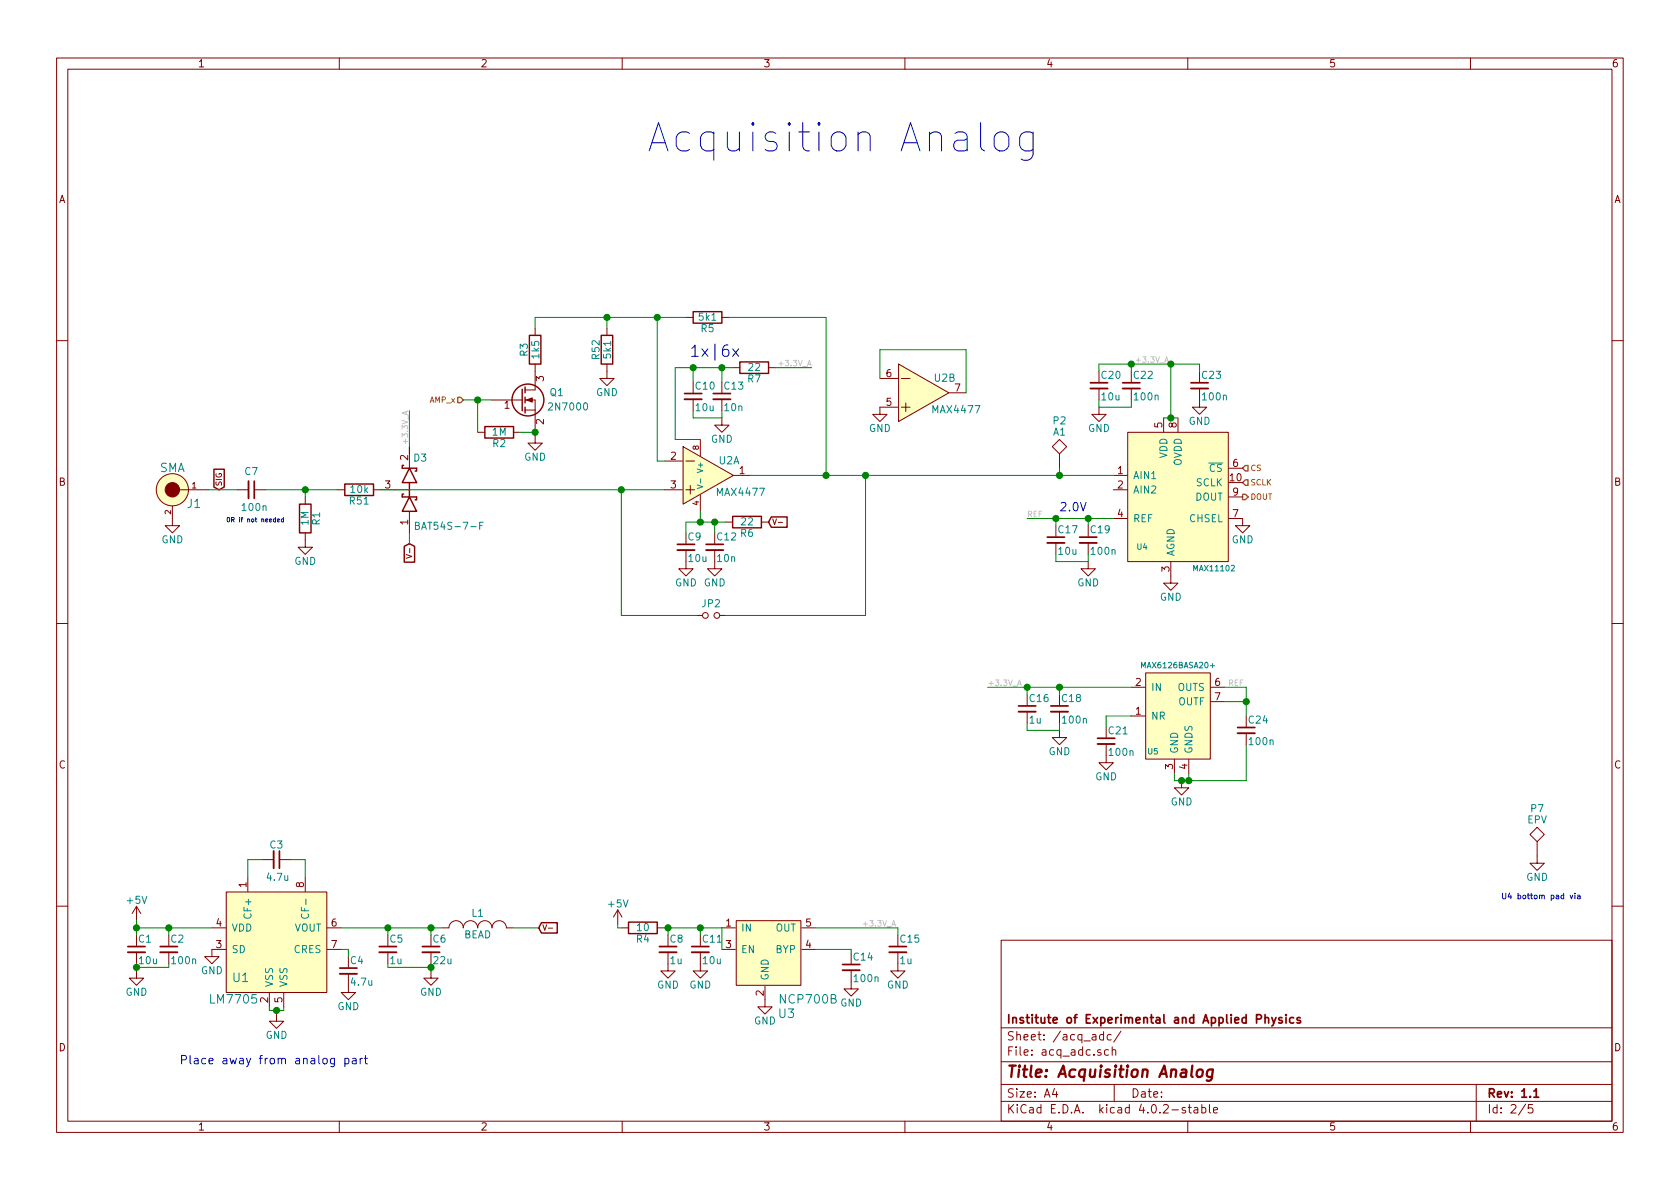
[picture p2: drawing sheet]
<svg xmlns="http://www.w3.org/2000/svg" width="297mm" height="210mm" viewBox="0 0 297 210" stroke-linecap="round" stroke-linejoin="round" font-family="sans-serif">
<g fill="none" stroke="#840000" stroke-width=".18">
<path d="M10 10.3h277v189.9h-277zM12 12.2h273v186.1h-273zM60 10.3v1.9M110 10.3v1.9M160 10.3v1.9M210 10.3v1.9M260 10.3v1.9M94.6 58v1.3M107.3 58v1.3M121.3 56.1h1.3M127.6 56.1h1.3M10 60.2h2"/>
<path d="M72.4 79v3.8M84.5 76.4h1.2M87 70.7h5.3M90.8 76.4h1.3M92.8 70.7h1.8v5.1M92.8 72.5h1.8M94.6 77.1v1.3h1.3l-1.3 1.2-1.3-1.2h1.3M94.6 64.4v4.6h-1.8M107.3 64.4v2.5h1.3l-1.3 1.3-1.3-1.3h1.3M120.8 79l8.9 5.1-8.9 5zM122.6 70.6v2M123.8 77.7v2.9"/>
<path d="M127.6 73.9v1.3h1.3l-1.3 1.2-1.2-1.2h1.2M127.6 70.6v2M129.5 65h1.3M135.9 65h1.3M155.6 66.9h3.2M158.8 72h-3.2v1.3h1.2l-1.2 1.2-1.3-1.2h1.3M158.9 64.4l8.9 5.1-8.9 5zM159.4 66.9h1.5M159.4 72h1.5M160.1 71.2v1.6M167.8 69.5h3M186.1 79l1.2-1.3 1.3 1.3-1.3 1.3z"/>
<path d="M194.3 72v1.3h1.3l-1.3 1.2-1.3-1.2h1.3M194.3 68.7v2M199.4 76.4h17.8v22.9h-17.8zM200 68.7v2M205.7 73.9v2.5M208.3 73.9v2.5M212.1 68.7v3.3h1.3l-1.3 1.3-1.3-1.3h1.3M285 60.2h2M30.5 89.5v3.5h1.2l-1.2 1.2-1.3-1.2h1.3M31.8 86.6h5M41.9 86.6h2M45.1 86.6h1.9"/>
<path d="M54 94.2v2.6h1.2l-1.2 1.2-1.3-1.2h1.3M54 87.9v1.2M59.7 86.6h1.3M66 86.6h6.4M71.8 98.1l1 .3-1 .3M72.4 90.4v3.8M72.4 97v.8M117.5 81.5h3.2M117.5 86.6h3.2M121.3 97.3v3.3h1.3l-1.3 1.2-1.3-1.2h1.3M121.3 81.5h1.5M121.3 86.6h1.5"/>
<path d="M122 85.8v1.6M123.8 87.5v2.9M126.4 97.3v3.3h1.2l-1.2 1.2-1.3-1.2h1.3M128.3 92.3h1.2M129.7 84.1h3M134.6 92.3h1.3M136.6 91.8l.4 1 .3-1M137.6 92.4h.8M186.7 96v2M187.3 80.3v2.5M192.4 99.3v1.3h1.3l-1.3 1.2-1.3-1.2h1.3M192.4 96v2"/>
<path d="M196.8 86.6h2.5M196.8 84.1h2.5M196.8 91.7h2.5M207 99.4v3.7h1.3l-1.3 1.3-1.3-1.3h1.3M217.2 91.7h2.5v1.3h1.3l-1.3 1.2-1.3-1.2h1.3M217.2 82.8h2.5M217.2 87.9h2.5M10 110.3h2M123.2 108.8h1M127.3 108.8h1M202.6 119h11.4v15.2h-11.4zM285 110.3h2"/>
<path d="M181.6 125.9v2M187.3 129.2v1.2h1.3l-1.3 1.3-1.2-1.3h1.2M187.3 125.9v2M195.6 131.6v3.3h1.2l-1.2 1.2-1.3-1.2h1.3M200 126.6h2.5M200 121.5h2.5M207.6 134.3v2.5M208.9 138v1.3h1.3l-1.3 1.3-1.3-1.3h1.3M210.2 134.3v2.5M214 121.5h2.5M214 124.1h2.5M220.3 129.7v2"/>
<path d="M40 157.7h17.8v17.8h-17.8zM43.8 155.2v2.5M46.4 152h2M49.5 152h1.9M54 155.2v2.5M270.5 147.6l1.3-1.3 1.2 1.3-1.2 1.2zM271.8 148.8v3.8h1.2l-1.2 1.3-1.3-1.3h1.3M10 160.2h2M24.1 171.7v1.3h1.3l-1.3 1.2-1.2-1.2h1.2M24.1 160.3l-.7 1.2M24.1 160.3v2.5M24.1 168.4v2"/>
<path d="M24.1 160.3l.8 1.2M29.8 168.4v2M37.5 164.1h2.5M40 167.9h-2.5v1.3h1.2l-1.2 1.2-1.3-1.2h1.3M47.6 175.6v2.4M48.9 179.3v1.3h1.3l-1.3 1.3-1.3-1.3h1.3M50.2 175.6v2.4M57.8 164.1h2.5M57.8 167.9h2.5M61.6 172.2v3.3h1.3l-1.3 1.3-1.3-1.3h1.3M68.6 168.4v2M76.2 171.7v1.3h1.3l-1.3 1.2-1.3-1.2h1.3"/>
<path d="M76.2 168.4v2M78.1 164.1h1.3a1.27 1.27 0 0 1 1.2-1.3 1.27 1.27 0 0 1 1.3 1.3 1.27 1.27 0 0 1 1.3-1.3 1.27 1.27 0 0 1 1.3 1.3 1.27 1.27 0 0 1 1.2-1.3 1.27 1.27 0 0 1 1.3 1.3 1.27 1.27 0 0 1 1.3-1.3 1.27 1.27 0 0 1 1.2 1.3h1.3M96 163.5l.3 1 .3-1M97 164.1h.7M109.2 160.9l-.7 1.3M109.2 160.9v2.5M109.2 160.9l.8 1.3M109.9 164.1h1.2M116.2 164.1h1.3M118.1 168.4v3.3h1.3l-1.3 1.3-1.3-1.3h1.3M123.8 168.4v3.3h1.3l-1.3 1.3-1.2-1.3h1.2M127.6 164.1h2.4"/>
<path d="M127.6 167.9h2.4M130.2 162.8h11.4v11.4h-11.4zM135.3 174.4v3.6h1.2l-1.2 1.3-1.3-1.3h1.3M141.8 164.1h2.3M141.8 167.9h2.3M150.5 171.6v3.3h1.3l-1.3 1.2-1.3-1.2h1.3M158.7 168.4v3.3h1.3l-1.3 1.3-1.2-1.3h1.2M177 166.3h108v32h-108zM285 160.2h2M60 198.3v1.9M110 198.3v1.9M160 198.3v1.9"/>
<path d="M177 194.8h108M177 191.8h108M177 187.8h108M177 181.8h108M186.4 192.5l-.3 1h.9M186.8 193v1M195.1 183l-.4-.1-.3 .3 .1 .6 .2 .1 .4-.1M195.1 182.4v1.5M196 185.7l-.4-.1-.3 .3 .1 .6 .2 .1 .4-.1M196.5 183l-.5-.1-.2 .3v.6l.2 .1 .5-.1M196.6 185.7l.2-.1 .4 .1 .1 .9M196.6 185.1v1.5"/>
<path d="M197 191.8v3M198.2 182.3l-1.3 2M209.6 195.9a.37 .37 0 0 0-.6 .1l.1 .3 .5 .1 .1 .1-.3 .3-.4-.1M210 198.3v1.9M210.1 195.8h.5M210.3 195.3v1.3l.3 .2M211.2 195.9h.5l.1 .9M211.8 196.2l-.5 .1-.2 .2 .2 .3 .5-.1M212.5 195.9l.4-.1 .3 .3-.1 .6h-.6M212.5 195.3v1.5M213.8 195.3v1.3l.2 .2M214.6 196.3l.7-.1-.1-.3-.4-.1-.2 .2v.7h.6"/>
<path d="M260 198.3v1.9M261 191.8v6.5M269.7 195.2l-1.2 2M271 195.3h-.7l-.1 .7 .2-.1 .5 .1 .1 .2v.5l-.2 .1-.6-.1"/>
<circle cx="30.5" cy="86.6" r="2.84"/>
<circle cx="124.7" cy="108.8" r=".51"/>
<circle cx="126.7" cy="108.8" r=".51"/>
</g>
<g fill="none" stroke="#840000" stroke-width=".3">
<path d="M121 69.6h3.1M126.1 69.6h3.1M192.8 67.7h3M198.5 67.7h3M210.6 67.7h3M45 85.1v3M119.8 96.3h3M124.8 96.3h3.1M185.2 95h3M190.9 95h3M180.1 124.8h3M185.8 124.8h3"/>
<path d="M194.1 130.6h3M218.8 128.6h3.1M49.4 150.5v3M22.6 167.4h3.1M28.3 167.4h3.1M60.1 171.2h3M67.1 167.4h3M74.7 167.4h3M116.6 167.4h3M122.3 167.4h3M149 170.6h3M157.2 167.4h3.1"/>
<path d="M224.9 179.9l.3 1M225.6 179.9l-.5 1.4-.2 .1M227.4 179.4v.2M227.4 179.9v1M223.7 180.1l.2-.2 .4 .1v.9M226.7 180a.37 .37 0 0 0-.6 .1l.1 .3 .5 .1v.1l-.2 .3-.4-.1M228.7 180l-.4-.1-.3 .3 .1 .6 .2 .1 .4-.1M229.9 180a.37 .37 0 0 0-.6 .1l.1 .3 .5 .1 .1 .1-.3 .3-.4-.1M271.2 193l.4-.5v1.5M271.2 194h.9"/>
</g>
<path d="M211.8 189.3a.51 .51 0 0 1 .5-.2 .51 .51 0 0 1 .4 .4l-.1 .6a.54 .54 0 0 1-.5 .4 .54 .54 0 0 1-.5-.4zM214.5 189.1l-.3 1.6a.6 .6 0 0 1-.8 .3M214.5 189.2a.7 .7 0 0 0-1.1 .3v.8l.3 .1 .6-.1" fill="none" stroke="#840000" stroke-width=".41"/>
<g fill="#ffffc2" stroke="#ffffc2" stroke-width=".18">
<path d="M120.8 79l8.9 5.1-8.9 5z"/>
<path d="M158.9 64.4l8.9 5.1-8.9 5z"/>
<path d="M130.2 162.8h11.4v11.4h-11.4z"/>
<path d="M202.6 119h11.4v15.2h-11.4z"/>
<path d="M40 157.7h17.8v17.8h-17.8z"/>
<path d="M199.4 76.4h17.8v22.9h-17.8z"/>
<circle cx="30.5" cy="86.6" r="2.84"/>
</g>
<path d="M73.5 92.9l.6-.1v-.3l-.6-.2v1.3h.4l.2-.1 .1-.3-.3-.3M84.8 92.9h.4M85.4 92.3h-.6v1.3M123.3 85.7l1 .4-1 .3M123.9 84.7v.7M214 117.7h.8M53.4 161.6a.5 .5 0 0 0 0 .6 .5 .5 0 0 0 .6 .2l.4-.1a.41 .41 0 0 0 0-.7" fill="none" stroke="#008484" stroke-width=".18"/>
<g fill="none" stroke="#840000" stroke-width=".25">
<path d="M93.6 59.3h2v5.1h-2zM106.3 59.3h2v5.1h-2zM122.6 55.1h5v2h-5zM85.7 75.4h5.1v2.1h-5.1zM92.3 68.8v3.8M92.8 68.4v1.1M92.8 70.2v1M92.8 72v1M130.8 64h5.1v2h-5.1zM37.8 83h1.8v3.1l-.9 .5-.9-.5zM53 89.1h2v5.1h-2zM61 85.6h5v2h-5z"/>
<path d="M71.4 87.4h-.3v.5h2.6v.5h-.3M71.4 82.3h-.3v.5h2.6v.5h-.3M71.5 96.6l.9-.5 .9 .5v2.8h-1.8zM72.4 85.3v2.6M72.4 87.9l1.3 2.5h-2.6zM72.4 82.8l1.3 2.5h-2.6zM129.5 91.3h5.1v2h-5.1zM136.4 91.4h2.8v1.8h-2.8l-.5-.9zM95.7 163.2h2.8v1.8h-2.8l-.5-.9zM111.1 163.1h5.1v2h-5.1z"/>
<circle cx="93.3" cy="70.7" r="2.82"/>
</g>
<g fill="none" stroke="#840000" stroke-width=".33">
<path d="M121 70.6h3.1M126.1 70.6h3.1M192.8 68.7h3M198.5 68.7h3M210.6 68.7h3M43.9 85.1v3M119.8 97.3h3M124.8 97.3h3.1M185.2 96h3M190.9 96h3M180.1 125.9h3M185.8 125.9h3"/>
<path d="M194.1 131.6h3M218.8 129.7h3.1M48.4 150.5v3M22.6 168.4h3.1M28.3 168.4h3.1M60.1 172.2h3M67.1 168.4h3M74.7 168.4h3M116.6 168.4h3M122.3 168.4h3M149 171.6h3M157.2 168.4h3.1"/>
</g>
<g fill="none" stroke="#0000c2" stroke-width=".18">
<path d="M173.4 21.7v4.3l.2 .4 .5 .3M176 23.8a1.36 1.36 0 0 1 1.3-.5 1.36 1.36 0 0 1 1.1 1v1.4a1.35 1.35 0 0 1-1.3 1 1.35 1.35 0 0 1-1.3-1v-1.4zM182.7 23.3v4.1a1.34 1.34 0 0 1-2.2 .7M182.7 23.6l-.5-.3h-1l-.7 .5-.2 .5v1.4l.4 .7 .5 .3h1l.5-.3M129.5 61.7l1.1 1.3M130.6 61.7l-1.1 1.3M48.7 91.8h-.2l-.2 .1 .1 .3h.3M48.7 91.5v.8M49 92l.4-.1v-.1l-.4 .1 .1 .3h.3M50.1 91.8h-.2l-.2 .1 .1 .3h.3M50.1 91.5v.8M277.6 158.3l.3 .6 .2-.6"/>
<path d="M278.5 158v.1M278.5 158.3v.6M278.9 158.3h.4l.1 .6M279.4 158.5l-.5 .2 .1 .2h.4M59.1 187.1v1.4l-.2 .1h-.4M59.1 187.2l-.4-.1-.3 .3 .1 .6 .2 .1h.4M61 187.2l.4-.1 .3 .3-.1 .7h-.6M61 187.1v1.5M62.3 187.2h.6l.1 .9M63 187.5l-.5 .1-.2 .2 .2 .3h.5M63.7 187.1v1M64.1 187.1l-.4 .3"/>
<path d="M64.4 187.1h.6M64.6 186.6v1.3l.4 .2"/>
</g>
<path d="M80.9 70.3h.5l.5 .4-.5 .5h-.5zM219.7 87.4h.5l.5 .5-.5 .5h-.5zM220.2 82.3h.5v1h-.5l-.5-.5zM220.2 84.9h.5v.9h-.5l-.5-.5z" fill="none" stroke="#848400" stroke-width=".25"/>
<g fill="#840000" stroke="#840000" stroke-width=".18">
<path d="M93.1 70.7l1-.3v.7z"/>
<circle cx="30.5" cy="86.6" r="1.27"/>
</g>
<path d="M205.9 64.1l.4-1 .3 1M206 63.8h.5M179.9 121.2l.3-1 .4 1M180 120.9h.5M157.7 163.8l.3-1 .3 1M157.8 163.5h.4" fill="none" stroke="#c2c2c2" stroke-width=".18"/>
<g fill="none" stroke="#008400" stroke-width=".18">
<path d="M107.3 56.1v1.9M116.2 56.1v25.4h1.3M121.3 56.1h-26.7v1.9M128.9 56.1h17.1v28M72.4 72.6v6.4M81.9 70.7h5.1M84.5 70.7v5.7M92.1 76.4h2.5M94.6 75.8v1.3M122.6 72.6v1.3h5v-1.3M122.6 65v2.6M127.6 65v2.6"/>
<path d="M129.5 65h-10.1v12.7h4.4M137.2 65h6.3M155.6 66.9v-5.1h15.2v7.7M194.3 65.7v-1.3h17.8v1.3M194.3 70.7v1.3h5.7v-1.3M200 64.4v1.3M205.7 73.9h2.6M207 64.4v9.5M36.8 86.6h5.1M47 86.6h12.7M54 86.6v1.3M67.3 86.6h50.2"/>
<path d="M72.4 94.2v1.9M109.9 86.6v22.2h13.3M123.8 90.4v1.9M126.4 92.3v1.9M128.3 92.3h-7v1.9M132.7 84.1h64.1M153 84.1v24.7h-24.7M181.6 91.7h15.2M186.7 98v1.3h5.7v-1.3M186.7 91.7v1.3M187.3 82.8v1.3M192.4 91.7v1.3"/>
<path d="M174.6 121.5h25.4M181.6 127.9v1.3h5.7v-1.3M181.6 121.5v1.3M187.3 121.5v1.3M200 126.6h-4.4v1.9M210.2 136.8v1.2M216.5 121.5h3.8v5.1M216.5 124.1h3.8M220.3 131.7v6.3h-12.7v-1.2M46.4 152h-2.6v3.2M51.4 152h2.6v3.2M24.1 164.1h13.4"/>
<path d="M24.1 162.8v2.5M24.1 170.4v1.3M29.8 170.4v.7h-5.7M29.8 164.1v1.2M47.6 178v.7h2.6v-.7M48.9 178.7v.6M60.3 164.1h17.8M60.3 167.9h1.3v1.3M68.6 171.1h7.6M68.6 164.1v1.2M76.2 164.1v1.2M76.2 170.4v1.3"/>
<path d="M90.8 164.1h4.4M109.2 163.4v.7h.7M117.5 164.1h10.1v3.8M118.1 164.1v1.2M123.8 164.1v1.2M144.1 164.1h14.6v1.2M144.1 167.9h6.4v.6"/>
</g>
<g fill="#008400" stroke="#008400" stroke-width=".25">
<circle cx="54" cy="86.6" r=".51"/>
<circle cx="187.3" cy="84.1" r=".51"/>
<circle cx="109.9" cy="86.6" r=".51"/>
<circle cx="123.8" cy="164.1" r=".51"/>
<circle cx="118.1" cy="164.1" r=".51"/>
<circle cx="192.4" cy="91.7" r=".51"/>
<circle cx="207" cy="73.9" r=".51"/>
<circle cx="200" cy="64.4" r=".51"/>
<circle cx="207" cy="64.4" r=".51"/>
<circle cx="116.2" cy="56.1" r=".51"/>
<circle cx="94.6" cy="76.4" r=".51"/>
<circle cx="84.5" cy="70.7" r=".51"/>
<circle cx="208.9" cy="138" r=".51"/>
<circle cx="210.2" cy="138" r=".51"/>
<circle cx="220.3" cy="124.1" r=".51"/>
<circle cx="187.3" cy="121.5" r=".51"/>
<circle cx="186.7" cy="91.7" r=".51"/>
<circle cx="181.6" cy="121.5" r=".51"/>
<circle cx="76.2" cy="164.1" r=".51"/>
<circle cx="68.6" cy="164.1" r=".51"/>
<circle cx="76.2" cy="171.1" r=".51"/>
<circle cx="24.1" cy="171.1" r=".51"/>
<circle cx="29.8" cy="164.1" r=".51"/>
<circle cx="24.1" cy="164.1" r=".51"/>
<circle cx="48.9" cy="178.7" r=".51"/>
<circle cx="126.4" cy="92.3" r=".51"/>
<circle cx="123.8" cy="92.3" r=".51"/>
<circle cx="127.6" cy="65" r=".51"/>
<circle cx="122.6" cy="65" r=".51"/>
<circle cx="146.1" cy="84.1" r=".51"/>
<circle cx="153" cy="84.1" r=".51"/>
<circle cx="107.3" cy="56.1" r=".51"/>
</g>
<text font-size="7" fill="#0000c2" x="114.3" y="26.9">Acquisition Analog</text>
<text font-size="2.8" fill="#0000c2" x="121.9" y="63.1">1x|6x</text>
<text font-size="2.8" fill="#840000" x="178" y="190.5">Title: Acquisition Analog</text>
<g font-size="2.1" fill="#008484">
<text x="28.2" y="83.5">SMA</text>
<text x="33.1" y="89.8">J1</text>
<text x="41.2" y="173.7">U1</text>
<text x="37.4" y="177.5">LM7705</text>
<text x="138.1" y="177.5">NCP700B</text>
<text x="137.7" y="180">U3</text>
</g>
<g font-size="2.1" fill="#0000c2">
<text x="187.3" y="90.4">2.0V</text>
<text x="31.7" y="188.2">Place away from analog part</text>
</g>
<g font-size="2.1" fill="#840000">
<text x="178" y="184">Sheet: /acq_adc/</text>
<text x="178" y="181">Institute of Experimental and Applied Physics</text>
<text x="178" y="186.7">File: acq_adc.sch</text>
<text x="178" y="196.9">KiCad E.D.A. kicad 4.0.2-stable</text>
<text x="178" y="194.1">Size: A4</text>
<text x="200" y="194.1">Date:</text>
<text x="263" y="194.1">Rev: 1.1</text>
<text x="263" y="196.9">Id: 2/5</text>
</g>
<g font-size="1.8" fill="#840000">
<text x="35" y="11.9">1</text>
<text x="85" y="11.9">2</text>
<text x="135" y="11.9">3</text>
<text x="185" y="11.9">4</text>
<text x="235" y="11.9">5</text>
<text x="285" y="11.9">6</text>
<text x="10.4" y="35.9">A</text>
<text x="285.4" y="35.9">A</text>
<text x="96.1" y="67.4" transform="rotate(-90 96.1 67.4)">3</text>
<text x="156.7" y="71.7">5</text>
<text x="156.7" y="66.7">6</text>
<text x="168.8" y="69.2">7</text>
<text x="89.2" y="72.3">1</text>
<text x="96.1" y="75" transform="rotate(-90 96.1 75)">2</text>
<text x="205.5" y="75.6" transform="rotate(-90 205.5 75.6)">5</text>
<text x="208" y="75.6" transform="rotate(-90 208 75.6)">8</text>
<text x="72.1" y="81.4" transform="rotate(-90 72.1 81.4)">2</text>
<text x="118.6" y="81.3">2</text>
<text x="130.7" y="83.8">1</text>
<text x="197.6" y="83.8">1</text>
<text x="218" y="82.5">6</text>
<text x="10.4" y="85.9">B</text>
<text x="68.1" y="86.4">3</text>
<text x="118.6" y="86.4">3</text>
<text x="197.6" y="86.4">2</text>
<text x="217.5" y="85.1">10</text>
<text x="218" y="87.6">9</text>
<text x="285.4" y="85.9">B</text>
<text x="72.1" y="92.8" transform="rotate(-90 72.1 92.8)">1</text>
<text x="197.6" y="91.4">4</text>
<text x="218" y="91.4">7</text>
<text x="206.8" y="101.1" transform="rotate(-90 206.8 101.1)">3</text>
<text x="200.8" y="121.3">2</text>
<text x="214.8" y="121.3">6</text>
<text x="214.8" y="123.8">7</text>
<text x="200.8" y="126.4">1</text>
<text x="10.4" y="135.9">C</text>
<text x="207.4" y="136" transform="rotate(-90 207.4 136)">3</text>
<text x="209.9" y="136" transform="rotate(-90 209.9 136)">4</text>
<text x="285.4" y="135.9">C</text>
<text x="43.6" y="156.9" transform="rotate(-90 43.6 156.9)">1</text>
<text x="53.7" y="156.9" transform="rotate(-90 53.7 156.9)">8</text>
<text x="38.2" y="167.6">3</text>
<text x="38.2" y="163.8">4</text>
<text x="58.6" y="163.8">6</text>
<text x="58.6" y="167.6">7</text>
<text x="128.3" y="163.8">1</text>
<text x="128.3" y="167.6">3</text>
<text x="142.5" y="167.6">4</text>
<text x="142.5" y="163.8">5</text>
<text x="47.4" y="177.3" transform="rotate(-90 47.4 177.3)">2</text>
<text x="49.9" y="177.3" transform="rotate(-90 49.9 177.3)">5</text>
<text x="135" y="176.1" transform="rotate(-90 135 176.1)">2</text>
<text x="10.4" y="185.9">D</text>
<text x="285.4" y="185.9">D</text>
<text x="35" y="199.9">1</text>
<text x="85" y="199.9">2</text>
<text x="135" y="199.9">3</text>
<text x="185" y="199.9">4</text>
<text x="235" y="199.9">5</text>
<text x="285" y="199.9">6</text>
</g>
<g font-size="1.8" fill="#008484">
<text x="123.6" y="56.7">5k1</text>
<text x="124" y="58.7">R5</text>
<text x="93.3" y="63" transform="rotate(-90 93.3 63)">R3</text>
<text x="95.3" y="63.3" transform="rotate(-90 95.3 63.3)">1k5</text>
<text x="106" y="63.5" transform="rotate(-90 106 63.5)">R52</text>
<text x="108" y="63.3" transform="rotate(-90 108 63.3)">5k1</text>
<text x="132.4" y="65.6">22</text>
<text x="97.3" y="70">Q1</text>
<text x="105.4" y="70">GND</text>
<text x="123" y="68.9">C10</text>
<text x="128.1" y="68.9">C13</text>
<text x="132.2" y="67.6">R7</text>
<text x="165.2" y="67.5">U2B</text>
<text x="194.8" y="67">C20</text>
<text x="194.8" y="70.8">10u</text>
<text x="200.5" y="67">C22</text>
<text x="200.7" y="70.8">100n</text>
<text x="212.6" y="67">C23</text>
<text x="212.7" y="70.8">100n</text>
<text x="87" y="77">1M</text>
<text x="97.3" y="72.6">2N7000</text>
<text x="123.1" y="72.7">10u</text>
<text x="128.1" y="72.7">10n</text>
<text x="153.6" y="76.4">GND</text>
<text x="165" y="73.1">MAX4477</text>
<text x="186.2" y="77">A1</text>
<text x="186.3" y="75">P2</text>
<text x="192.4" y="76.4">GND</text>
<text x="210.1" y="75.1">GND</text>
<text x="43.3" y="84">C7</text>
<text x="73.2" y="81.6">D3</text>
<text x="87.1" y="79">R2</text>
<text x="92.7" y="81.5">GND</text>
<text x="125.7" y="78.3">GND</text>
<text x="127.1" y="82.1">U2A</text>
<text x="206.4" y="81.1" transform="rotate(-90 206.4 81.1)">VDD</text>
<text x="208.9" y="82.5" transform="rotate(-90 208.9 82.5)">OVDD</text>
<text x="213.7" y="83.4">CS</text>
<text x="61.9" y="89.2">R51</text>
<text x="62" y="87.2">10k</text>
<text x="126.9" y="87.7">MAX4477</text>
<text x="200.4" y="84.7">AIN1</text>
<text x="200.4" y="87.2">AIN2</text>
<text x="211.2" y="88.5">DOUT</text>
<text x="211.4" y="86">SCLK</text>
<text x="42.9" y="90.3">100n</text>
<text x="54.5" y="92.9" transform="rotate(-90 54.5 92.9)">1M</text>
<text x="56.6" y="92.8" transform="rotate(-90 56.6 92.8)">R1</text>
<text x="74.4" y="93.7">BAT54S-7-F</text>
<text x="121.7" y="95.5">C9</text>
<text x="126.8" y="95.5">C12</text>
<text x="131" y="94.9">R6</text>
<text x="131.1" y="92.9">22</text>
<text x="187.2" y="94.3">C17</text>
<text x="192.9" y="94.3">C19</text>
<text x="200.4" y="92.3">REF</text>
<text x="210.2" y="92.3">CHSEL</text>
<text x="28.5" y="96.1">GND</text>
<text x="52" y="99.9">GND</text>
<text x="121.8" y="99.4">10u</text>
<text x="126.9" y="99.4">10n</text>
<text x="187.2" y="98.1">10u</text>
<text x="193" y="98.1">100n</text>
<text x="207.6" y="98.3" transform="rotate(-90 207.6 98.3)">AGND</text>
<text x="217.8" y="96.1">GND</text>
<text x="119.3" y="103.7">GND GND</text>
<text x="124.2" y="107.4">JP2</text>
<text x="190.4" y="103.7">GND</text>
<text x="205.1" y="106.2">GND</text>
<text x="182.1" y="124.1">C16</text>
<text x="187.8" y="124.1">C18</text>
<text x="203.5" y="122.2">IN</text>
<text x="208.1" y="122.2">OUTS</text>
<text x="208.2" y="124.7">OUTF</text>
<text x="182" y="127.9">1u</text>
<text x="188" y="127.9">100n</text>
<text x="196.1" y="129.8">C21</text>
<text x="203.5" y="127.2">NR</text>
<text x="220.8" y="127.9">C24</text>
<text x="221" y="131.7">100n</text>
<text x="185.4" y="133.5">GND</text>
<text x="193.6" y="138">GND</text>
<text x="196.2" y="133.6">100n</text>
<text x="208.3" y="133.3" transform="rotate(-90 208.3 133.3)">GND</text>
<text x="210.8" y="133.3" transform="rotate(-90 210.8 133.3)">GNDS</text>
<text x="207" y="142.4">GND</text>
<text x="270.7" y="143.6">P7</text>
<text x="270" y="145.6">EPV</text>
<text x="47.3" y="155.7">4.7u</text>
<text x="47.8" y="150">C3</text>
<text x="269.8" y="155.7">GND</text>
<text x="22.5" y="159.8">+5V</text>
<text x="54.6" y="161.6" transform="rotate(-90 54.6 161.6)">CF-</text>
<text x="107.6" y="160.4">+5V</text>
<text x="24.5" y="166.7">C1</text>
<text x="30.2" y="166.7">C2</text>
<text x="41" y="164.7">VDD</text>
<text x="44.4" y="162.1" transform="rotate(-90 44.4 162.1)">CF+</text>
<text x="51.9" y="164.7">VOUT</text>
<text x="69" y="166.7">C5</text>
<text x="76.6" y="166.7">C6</text>
<text x="82" y="165.9">BEAD</text>
<text x="83.4" y="162.1">L1</text>
<text x="112.5" y="166.7">R4</text>
<text x="112.7" y="164.6">10</text>
<text x="118.5" y="166.7">C8</text>
<text x="124.3" y="166.7">C11</text>
<text x="131" y="164.7">IN</text>
<text x="137" y="164.7">OUT</text>
<text x="159.2" y="166.7">C15</text>
<text x="24.6" y="170.5">10u</text>
<text x="30.5" y="170.5">100n</text>
<text x="35.5" y="172.3">GND</text>
<text x="41" y="168.5">SD</text>
<text x="51.9" y="168.5">CRES</text>
<text x="62" y="170.5">C4</text>
<text x="76.7" y="170.5">22u</text>
<text x="118.5" y="170.5">1u</text>
<text x="124.3" y="170.5">10u</text>
<text x="131" y="168.5">EN</text>
<text x="135.9" y="173.4" transform="rotate(-90 135.9 173.4)">GND</text>
<text x="137.1" y="168.5">BYP</text>
<text x="151" y="169.8">C14</text>
<text x="151.1" y="173.7">100n</text>
<text x="159.2" y="170.5">1u</text>
<text x="22.2" y="176.1">GND</text>
<text x="48.3" y="174.5" transform="rotate(-90 48.3 174.5)">VSS</text>
<text x="50.8" y="174.5" transform="rotate(-90 50.8 174.5)">VSS</text>
<text x="59.6" y="178.6">GND</text>
<text x="62.2" y="174.3">4.7u</text>
<text x="74.2" y="176.1">GND</text>
<text x="116.2" y="174.8">GND</text>
<text x="121.9" y="174.8">GND</text>
<text x="148.5" y="178">GND</text>
<text x="156.8" y="174.8">GND</text>
<text x="46.9" y="183.7">GND</text>
<text x="133.3" y="181.1">GND</text>
</g>
<text font-size="1.8" fill="#008400" x="69" y="170.5">1u</text>
<g font-size="1.4" fill="#c2c2c2">
<text x="138.1" y="64.8">+3.3V_A</text>
<text x="200.7" y="64.1">+3.3V_A</text>
<text x="72.1" y="78" transform="rotate(-90 72.1 78)">+3.3V_A</text>
<text x="181.6" y="91.4">REF</text>
<text x="174.6" y="121.3">+3.3V_A</text>
<text x="217.2" y="121.3">REF</text>
<text x="152.4" y="163.8">+3.3V_A</text>
</g>
<g font-size="1.4" fill="#848400">
<text x="75.9" y="71.2">AMP_x</text>
<text x="221.1" y="83.3">CS</text>
<text x="221.1" y="85.8">SCLK</text>
<text x="221.1" y="88.4">DOUT</text>
</g>
<g font-size="1.4" fill="#840000">
<text x="123.6" y="79.5" transform="rotate(-90 123.6 79.5)">8</text>
<text x="33.9" y="86.4">1</text>
<text x="39.2" y="86" transform="rotate(-90 39.2 86)">SIG</text>
<text x="123.6" y="89.4" transform="rotate(-90 123.6 89.4)">4</text>
<text x="30.2" y="91" transform="rotate(-90 30.2 91)">2</text>
</g>
<g font-size="1.4" fill="#008484">
<text x="124.3" y="83.4" transform="rotate(-90 124.3 83.4)">V+</text>
<text x="201.1" y="97.2">U4</text>
<text x="211.2" y="101">MAX11102</text>
<text x="202.1" y="118.2">MAX6126BASA20+</text>
<text x="203" y="133.4">U5</text>
</g>
<text font-size="1.4" fill="#0000c2" x="265.4" y="159">U4 bottom pad via</text>
<text font-size="1.1" fill="#0000c2" x="40" y="92.3">0R if not needed</text>
</svg>
